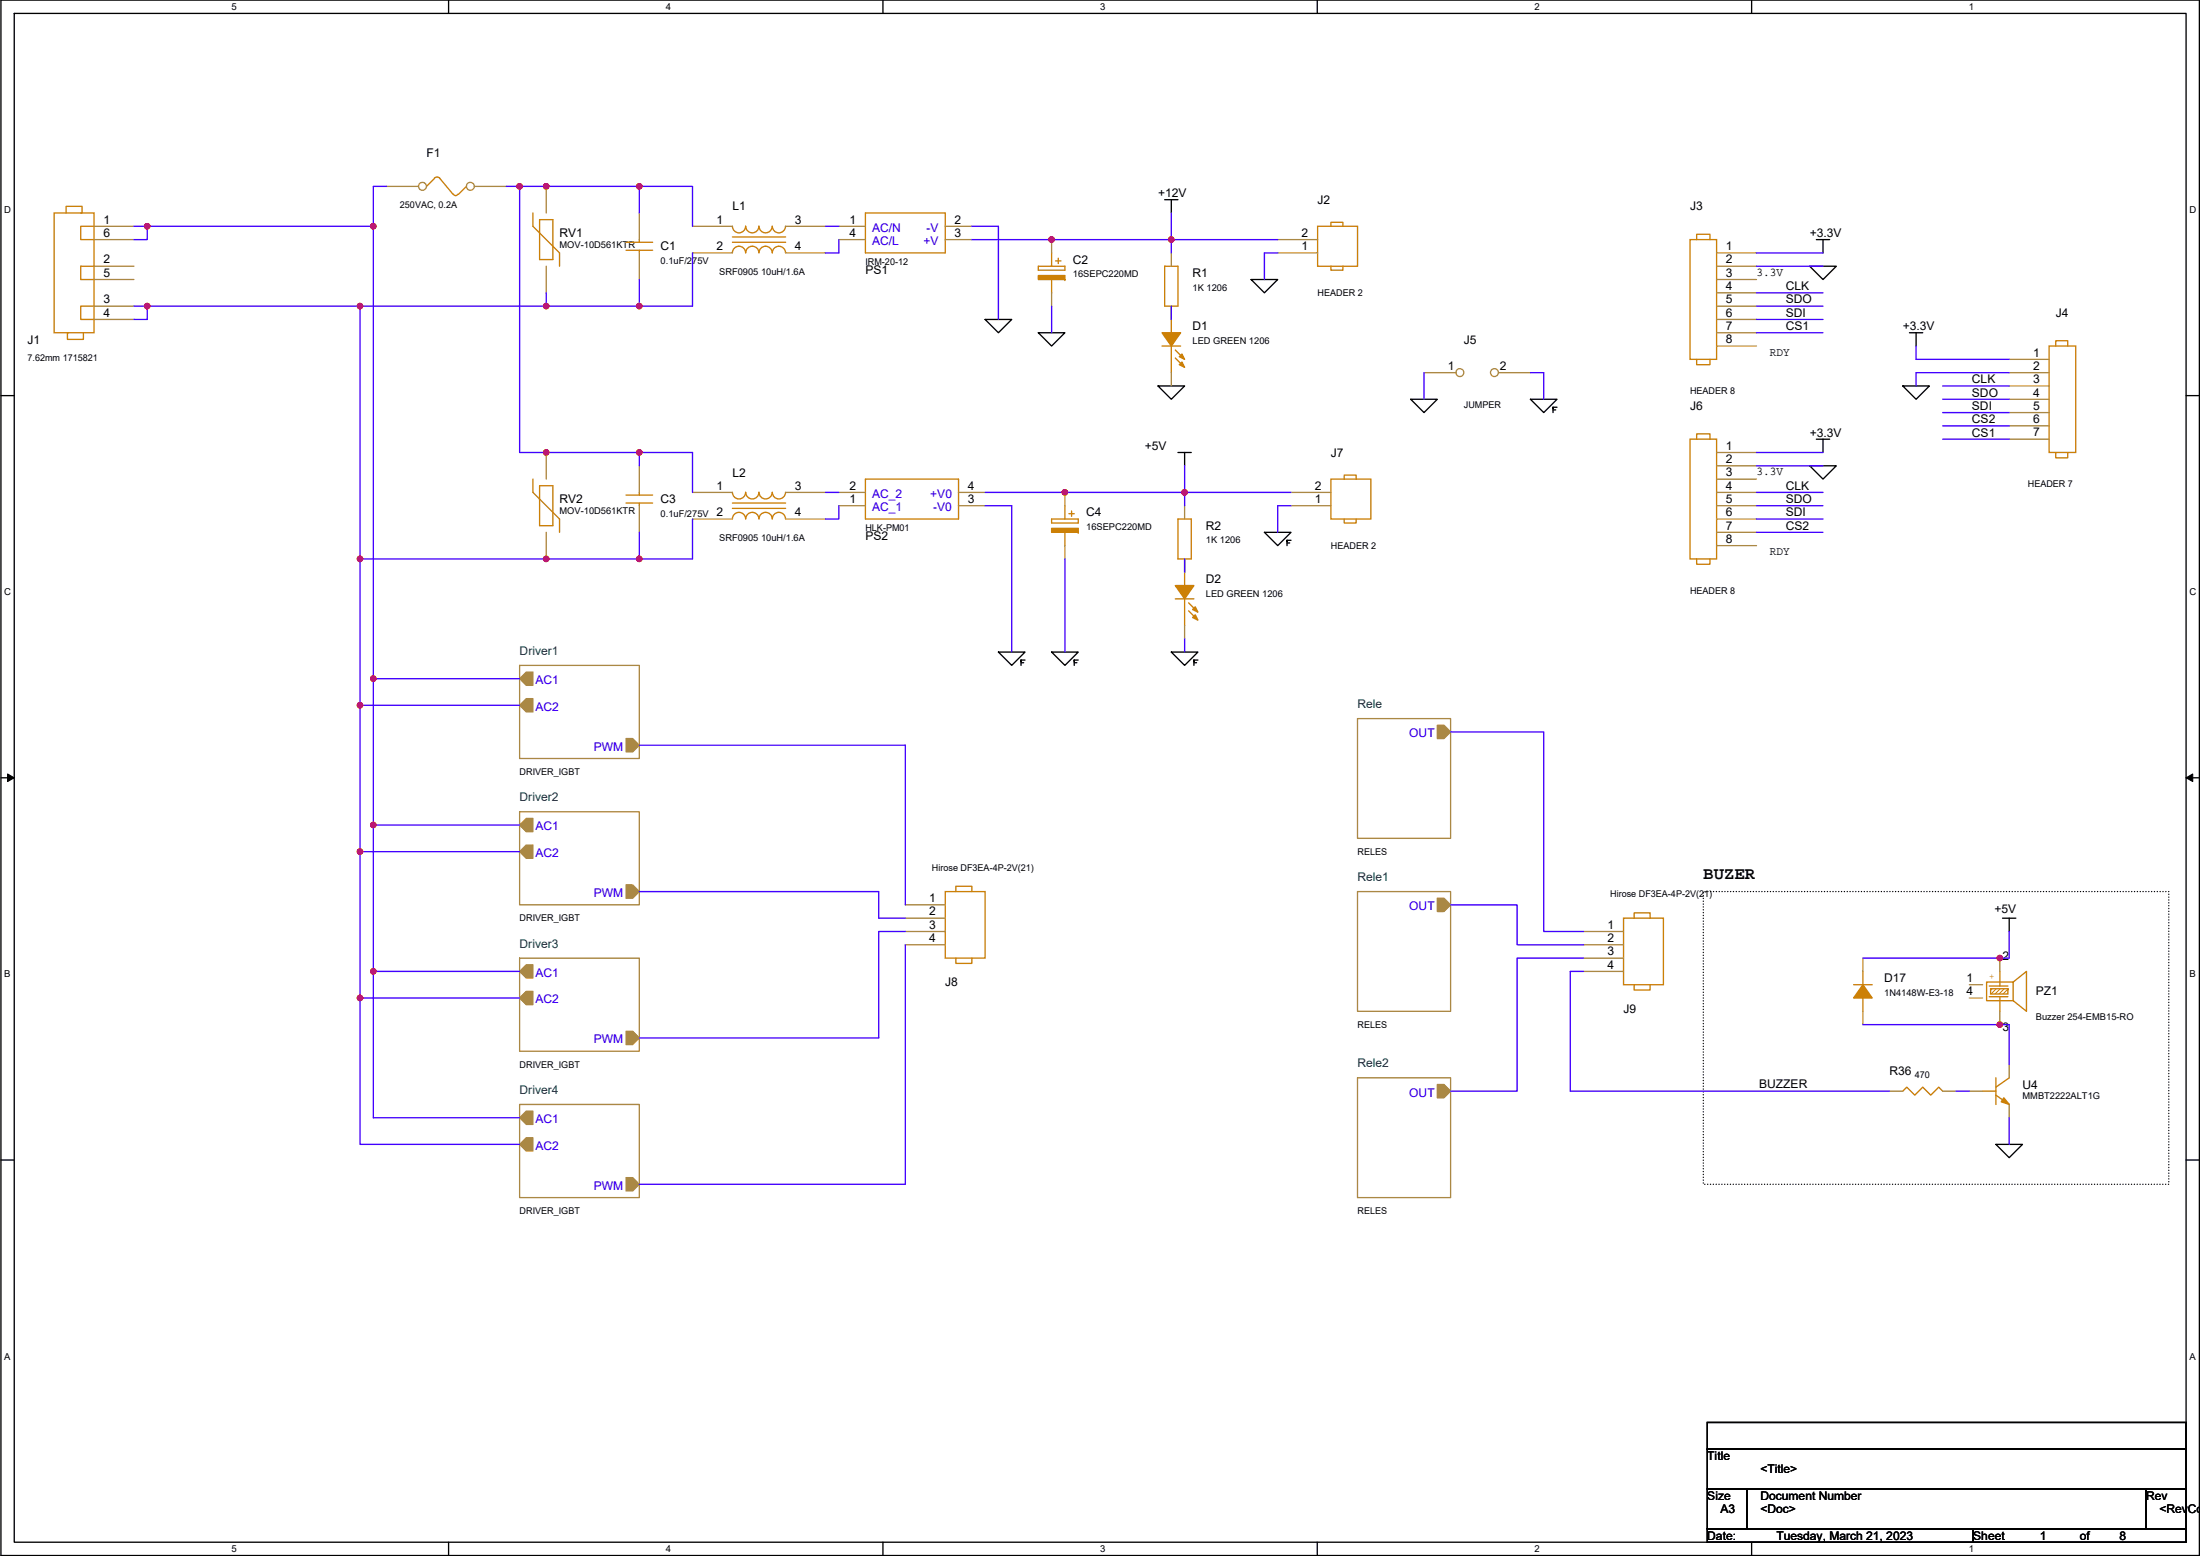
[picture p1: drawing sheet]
<svg xmlns="http://www.w3.org/2000/svg" width="420mm" height="297mm" viewBox="0 0 420 297" stroke-linecap="round" stroke-linejoin="round" font-family="sans-serif">
<path d="M.2 0h419.8v296.9h-419.8zM2.7 2.6h414.8v291.8h-414.8z" fill="none" stroke="#000" stroke-width=".25"/>
<g fill="#fff">
<path d="M44.2 .3h1v2h-1z"/>
<path d="M44.2 294.7h1v2h-1z"/>
</g>
<path d="M85.7 0v2.6M85.7 294.4v2.5" fill="none" stroke="#000" stroke-width=".25"/>
<g fill="#fff">
<path d="M127.1 .3h1v2h-1z"/>
<path d="M127.1 294.7h1v2h-1z"/>
</g>
<path d="M168.6 0v2.6M168.6 294.4v2.5" fill="none" stroke="#000" stroke-width=".25"/>
<g fill="#fff">
<path d="M210.1 .3h1v2h-1z"/>
<path d="M210.1 294.7h1v2h-1z"/>
</g>
<path d="M251.6 0v2.6M251.6 294.4v2.5" fill="none" stroke="#000" stroke-width=".25"/>
<g fill="#fff">
<path d="M293 .3h1v2h-1z"/>
<path d="M293 294.7h1v2h-1z"/>
</g>
<path d="M334.5 0v2.6M334.5 294.4v2.5" fill="none" stroke="#000" stroke-width=".25"/>
<g fill="#fff">
<path d="M376 .3h1v2h-1z"/>
<path d="M376 294.7h1v2h-1z"/>
<path d="M.8 39h1.3v2.1h-1.3z"/>
<path d="M418.1 39h1.3v2.1h-1.3z"/>
<path d="M.8 112h1.3v2h-1.3z"/>
<path d="M418.1 112h1.3v2h-1.3z"/>
</g>
<path d="M.2 75.5h2.5M417.5 75.5h2.5" fill="none" stroke="#000" stroke-width=".25"/>
<g fill="#fff">
<path d="M.8 185h1.2v2h-1.2z"/>
<path d="M418.1 185h1.2v2h-1.2z"/>
</g>
<path d="M.2 148.5h2.5M417.5 148.5h2.5" fill="none" stroke="#000" stroke-width=".25"/>
<path d="M1.4 147.7l1.3 .8-1.3 .7zM417.5 148.5l1.3-.8v1.5z" fill="#000" stroke="#000" stroke-width=".19"/>
<g fill="#fff">
<path d="M.8 257.9h1.2v2h-1.2z"/>
<path d="M418.1 257.9h1.2v2h-1.2z"/>
</g>
<g fill="none" stroke="#000" stroke-width=".25">
<path d="M222.4 38.1h2.6M223.7 38.1v2.6M238.9 53.4h5.1l-2.5 2.5zM345.6 50.8h5.1l-2.5 2.6zM346.9 45.7h2.5M348.2 45.7v2.6M188.1 61h5.1l-2.5 2.5zM198.3 63.5h5.1l-2.6 2.6zM221.2 73.7h5l-2.5 2.5zM269.4 76.2h5.1l-2.5 2.6zM292.3 76.2h5.1l-2.6 2.6zM296.6 77.7h.8"/>
<path d="M296.6 78v-.3v1.1M296.6 78.3h.5M363.4 73.7h5.1l-2.6 2.5zM364.7 63.5h2.5M365.9 63.5v2.6M225 86.4h2.5M226.2 86.4v2.5M345.6 88.9h5.1l-2.5 2.6zM346.9 83.8h2.5M348.2 83.8v2.6M241.5 101.6h5.1l-2.6 2.6zM245.8 103.1h.8"/>
<path d="M245.8 103.4v-.3v1.1M245.8 103.7h.5M190.7 124.5h5.1l-2.6 2.5zM195 126h.8M195 126.3v-.3v1M195 126.5h.5M200.8 124.5h5.1l-2.5 2.5zM205.2 126h.7M205.2 126.3v-.3v1M205.2 126.5h.5M223.7 124.5h5.1l-2.6 2.5zM228 126h.8"/>
<path d="M228 126.3v-.3v1M228 126.5h.5M382.4 175.3h2.6M383.7 175.3v2.5M381.2 218.5h5.1l-2.6 2.5zM.2 221.4h2.5M417.5 221.4h2.5M326.1 271.5h91.4v5.1h-91.4zM326.1 276.6h91.4v7.6h-91.4zM326.1 291.9h50.8v2.5h-50.8zM326.1 284.2h7.6v7.7h-7.6zM333.7 284.2h76.2v7.7h-76.2z"/>
<path d="M376.9 291.9h40.6v2.5h-40.6zM409.9 284.2h7.6v7.7h-7.6z"/>
</g>
<path d="M325.3 170.2h88.9v55.9h-88.9z" fill="none" stroke="#000" stroke-width=".25" stroke-dasharray="0 .5"/>
<path d="M83 34.1l-1.5 1.5M84 34.1l2.5 3M84 34l-.5-.2-.6 .2M87.5 37.1l-.5 .2-.4-.2M89.1 35.6l-1.5 1.5" fill="none" stroke="#cc8006" stroke-width=".25"/>
<circle cx="80.7" cy="35.6" r=".76" fill="#fff" stroke="#a84" stroke-width=".25"/>
<path d="M73.8 35.6h6.1" fill="none" stroke="#a84" stroke-width=".25"/>
<circle cx="89.8" cy="35.6" r=".76" fill="#fff" stroke="#a84" stroke-width=".25"/>
<g fill="none" stroke="#a84" stroke-width=".25">
<path d="M90.6 35.6h6.1M104.3 35.6v5.1M104.3 50.8v5.1M132.3 43.2h7.6M132.3 48.3h7.6M150 43.2h7.7M150 48.3h7.7M223.7 48.3v2.5M223.7 58.4v2.6zM244 48.3h7.6M244 45.7h7.6M327.8 48.3h7.7"/>
<path d="M327.8 50.8h7.7M327.8 53.4h7.7M327.8 55.9h7.7M327.8 58.4h7.7M223.7 71.1v2.6M327.8 61h7.7M327.8 63.5h7.7M327.8 66.1h7.7M383.7 68.6h7.6M383.7 71.1h7.6M383.7 73.7h7.6M383.7 76.2h7.6"/>
<path d="M383.7 78.8h7.6M104.3 86.4v5.1M246.6 96.5h7.6M246.6 94h7.6M383.7 81.3h7.6M383.7 83.8h7.6M104.3 101.6v5.1M226.2 106.7v2.5M226.2 119.4v2.5M172.9 172.7h7.6M172.9 175.3h7.6M172.9 177.8h7.6"/>
<path d="M172.9 180.4h7.6M355.8 193.1v2.5M355.8 182.9v2.5"/>
</g>
<g fill="none" stroke="#cc8006" stroke-width=".25">
<path d="M101.8 40.7v2.5l5.1 5.1v2.5M103 41.9h2.6v7.7h-2.6zM139.9 43.2a1.26 1.26 0 0 0 1.2 1.3 1.26 1.26 0 0 0 1.3-1.3M139.9 45.2h10.1M139.9 46.2h10.1M142.4 48.3a1.26 1.26 0 0 0-1.3-1.3 1.26 1.26 0 0 0-1.2 1.3M142.4 43.2a1.26 1.26 0 0 0 1.3 1.3 1.26 1.26 0 0 0 1.2-1.3 1.27 1.27 0 0 0 1.3 1.3 1.27 1.27 0 0 0 1.3-1.3 1.27 1.27 0 0 0 1.2 1.3 1.27 1.27 0 0 0 1.3-1.3M150 48.3a1.26 1.26 0 0 0-1.2-1.3 1.26 1.26 0 0 0-1.3 1.3 1.27 1.27 0 0 0-1.3-1.3 1.27 1.27 0 0 0-1.2 1.3 1.27 1.27 0 0 0-1.3-1.3 1.27 1.27 0 0 0-1.3 1.3M222.4 50.8h2.6v7.6h-2.6zM251.6 43.2h7.7v7.6h-7.7zM254.2 43.2v-.8h2.3v.8M254.2 50.8v.8h2.3v-.8"/>
<path d="M322.8 45.7h5v22.9h-5zM324 45.7v-1h2.6v1M221.9 66.1h3.6M223.7 61v2.5M223.7 66.1v5M224.5 66.8l1.5 1.5M224.5 68.3l1.5 1.6M324 68.6v1h2.6v-1M391.3 66.1h5.1v20.3h-5.1zM392.6 66.1v-1.1h2.3v1.1M101.8 91.5v2.5l5.1 5.1v2.5M103 92.7h2.6v7.7h-2.6z"/>
<path d="M254.2 91.5h7.6v7.6h-7.6zM256.7 91.5v-.8h2.3v.8M256.7 99.1v.7h2.3v-.7M392.6 86.4v1h2.3v-1M224.5 114.3h3.5M226.2 109.2v2.6M226.2 114.3v5.1M227 115.1l1.5 1.5M227 116.6l1.5 1.5M180.5 170.2h7.6v12.7h-7.6zM182.6 170.2v-1h3v1M182.6 182.9v1h3v-1"/>
<path d="M354 188h3.6M355.8 190.5v2.6M355.8 185.4v2.6M379.9 188.2h3.6M384.5 187.5l2.5-2.1v7.7l-2.5-2.1v-3.5h-5.1v3.5h5.1"/>
</g>
<g fill="#cc8006" stroke="#cc8006" stroke-width=".25">
<path d="M224.5 111.8h3.5l-1.8 2.5z" fill-rule="evenodd"/>
<path d="M228.3 117.4l.5 1-1-.5z" fill-rule="evenodd"/>
<path d="M228.3 115.8l.5 1.1-1-.5z" fill-rule="evenodd"/>
<path d="M355.8 188l1.8 2.5h-3.6z" fill-rule="evenodd"/>
<path d="M221.9 63.5h3.6l-1.8 2.6z" fill-rule="evenodd"/>
<path d="M225.7 69.1l.5 1-1-.5z" fill-rule="evenodd"/>
<path d="M225.7 67.6l.5 1-1-.5z" fill-rule="evenodd"/>
</g>
<path d="M380.2 188.7h3.3v1.1h-3.3z" fill="#fff"/>
<path d="M380.2 188.7v1.1h3.3v-1.1z" fill-rule="evenodd" fill="#cc8006" stroke="#cc8006" stroke-width=".25"/>
<path d="M119.6 96h5M119.6 94.5h5M122.1 96v.5M122.1 94v.5M322.8 83.8h5v22.9h-5zM324 83.8v-1h2.6v1M324 106.7v1h2.6v-1M379.9 190.3h3.6M381.9 185.4v2.8M381.9 190.3v2.8" fill="none" stroke="#cc8006" stroke-width=".25"/>
<g fill="none" stroke="#a84" stroke-width=".25">
<path d="M122.1 96.5v5.1M122.1 88.9v5.1M327.8 86.4h7.7M327.8 88.9h7.7M327.8 91.5h7.7M327.8 94h7.7M327.8 96.5h7.7M327.8 99.1h7.7M327.8 101.6h7.7M327.8 104.2h7.7M376.1 190.5h2.5M376.1 188h2.5"/>
<path d="M381.9 182.9v2.5M381.9 193.1v2.5"/>
</g>
<circle cx="278.8" cy="71.1" r=".76" fill="#fff" stroke="#a84" stroke-width=".25"/>
<path d="M272 71.1h6.1" fill="none" stroke="#a84" stroke-width=".25"/>
<circle cx="285.4" cy="71.1" r=".76" fill="#fff" stroke="#a84" stroke-width=".25"/>
<g fill="none" stroke="#a84" stroke-width=".25">
<path d="M18 43.2h7.6M18 45.7h7.6M18 50.8h7.6M18 53.4h7.6M18 58.4h7.6M122.1 48.3v5.1M122.1 40.7v5M160.2 43.2h5.1M160.2 45.7h5.1M180.5 43.2h5.1M180.5 45.7h5.1M200.8 45.7v2.6"/>
<path d="M200.8 55.9v2.5M18 61h7.6M286.2 71.1h6.1M132.3 94h7.6M132.3 99.1h7.6M150 94h7.7M150 99.1h7.7M160.2 96.5h5.1M160.2 94h5.1M183.1 96.5h5M183.1 94h5M203.4 94v2.5"/>
<path d="M226.2 96.5v2.6M203.4 104.2v2.5M226.2 106.7v2.5M99.2 127h22.9v17.8h-22.9zM259.3 137.2h17.7v22.8h-17.7zM99.2 155h22.9v17.7h-22.9zM259.3 170.2h17.7v22.9h-17.7zM302.4 177.8h7.7M99.2 182.9h22.9v17.8h-22.9zM302.4 180.4h7.7M302.4 182.9h7.7M302.4 185.4h7.7"/>
<path d="M99.2 210.8h22.9v17.8h-22.9zM259.3 205.8h17.7v22.8h-17.7zM360.9 208.3h2.5M371 208.3h2.6M376.1 208.3h2.5M383.7 210.8v2.6M383.7 203.2v2.6"/>
</g>
<g fill="none" stroke="#cc8006" stroke-width=".25">
<path d="M10.3 40.7h7.7v22.8h-7.7zM12.6 40.7v-1.3h3.1v1.3h-.3M18 43.2h-2.6v2.5h2.6M18 50.8h-2.6v2.6h2.6M18 58.4h-2.6v2.6h2.6M119.6 47.8h5M119.6 46.2h5M122.1 47.8v.5M122.1 45.7v.5M165.3 40.7h15.2v7.6h-15.2zM198.3 50.8h5.1v.8h-5.1zM200.8 48.3v2.5"/>
<path d="M200.8 53.4v2.5M201.6 49.8h1M202.1 49.3v1M13.1 63.5h-.2v1.3h3v-1.3M139.9 99.1a1.26 1.26 0 0 1 1.2-1.3 1.26 1.26 0 0 1 1.3 1.3M139.9 94a1.26 1.26 0 0 0 1.2 1.3 1.26 1.26 0 0 0 1.3-1.3M139.9 96h10.1M139.9 97h10.1M142.4 99.1a1.27 1.27 0 0 1 1.3-1.3 1.27 1.27 0 0 1 1.3 1.3 1.27 1.27 0 0 1 1.2-1.3 1.27 1.27 0 0 1 1.3 1.3 1.26 1.26 0 0 1 1.3-1.3 1.26 1.26 0 0 1 1.2 1.3M142.4 94a1.26 1.26 0 0 0 1.3 1.3 1.26 1.26 0 0 0 1.2-1.3 1.27 1.27 0 0 0 1.3 1.2 1.27 1.27 0 0 0 1.3-1.2 1.27 1.27 0 0 0 1.2 1.2 1.27 1.27 0 0 0 1.3-1.2M165.3 91.5h17.8v7.6h-17.8zM200.8 99.1h5.1v.7h-5.1z"/>
<path d="M203.4 96.5v2.6M204.1 98.1h1.1M204.6 97.6v1M225 99.1h2.5v7.6h-2.5zM203.4 101.6v2.6M310.1 175.3h7.6v12.7h-7.6zM312.1 175.3v-1h3v1M312.1 188v1h3v-1M363.4 208.3l.8-.8 1.5 1.6 1.5-1.6 1.5 1.6 1.6-1.6 .7 .8M378.6 208.3h2.6M381.2 205.8v5M381.2 209.1l2.5 1.7"/>
<path d="M383.7 205.8l-2.5 1.7"/>
</g>
<g fill="#cc8006" stroke="#cc8006" stroke-width=".25">
<path d="M200.8 100.9h5.1v.7h-5.1z" fill-rule="evenodd"/>
<path d="M198.3 52.6h5.1v.8h-5.1z" fill-rule="evenodd"/>
<path d="M382.7 209.6l1 1.2-1.5-.5z" fill-rule="evenodd"/>
</g>
<g fill="#a84" stroke="#a84" stroke-width=".25">
<path d="M274.5 138.5h1.3l1.2 1.2-1.2 1.3h-1.3z" fill-rule="evenodd"/>
<path d="M99.2 213.4l1.3-1.3h1.3v2.6h-1.3z" fill-rule="evenodd"/>
<path d="M99.2 218.5l1.3-1.3h1.3v2.5h-1.3z" fill-rule="evenodd"/>
<path d="M119.6 224.8h1.2l1.3 1.3-1.3 1.3h-1.2z" fill-rule="evenodd"/>
<path d="M274.5 171.5h1.3l1.2 1.2-1.2 1.3h-1.3z" fill-rule="evenodd"/>
<path d="M99.2 185.4l1.3-1.2h1.3v2.5h-1.3z" fill-rule="evenodd"/>
<path d="M99.2 190.5l1.3-1.2h1.3v2.5h-1.3z" fill-rule="evenodd"/>
<path d="M119.6 196.9h1.2l1.3 1.2-1.3 1.3h-1.2z" fill-rule="evenodd"/>
<path d="M99.2 157.5l1.3-1.3h1.3v2.6h-1.3z" fill-rule="evenodd"/>
<path d="M99.2 162.6l1.3-1.3h1.3v2.6h-1.3z" fill-rule="evenodd"/>
<path d="M119.6 168.9h1.2l1.3 1.3-1.3 1.3h-1.2z" fill-rule="evenodd"/>
<path d="M99.2 129.6l1.3-1.3h1.3v2.5h-1.3z" fill-rule="evenodd"/>
<path d="M99.2 134.6l1.3-1.2h1.3v2.5h-1.3z" fill-rule="evenodd"/>
<path d="M119.6 141h1.2l1.3 1.3-1.3 1.2h-1.2z" fill-rule="evenodd"/>
<path d="M274.5 207h1.3l1.2 1.3-1.2 1.3h-1.3z" fill-rule="evenodd"/>
</g>
<g fill="none" stroke="#4200ff" stroke-width=".25">
<path d="M73.8 35.6h-2.5v7.6M96.7 35.6h2.5v50.8h22.9M99.2 35.6h22.9M122.1 35.6h10.2v7.6M122.1 35.6v5.1M25.6 43.2h2.5M25.6 58.4h2.5M28.1 58.4v2.6h-2.5M28.1 58.4h40.7M68.8 58.4h35.5M68.8 58.4v48.3M71.3 43.2v86.4"/>
<path d="M71.3 43.2h-43.2v2.5h-2.5M104.3 58.4h17.8M104.3 55.9v2.5M122.1 53.4v5M132.3 48.3v10.1h-10.2M157.7 43.2h2.5M160.2 45.7v2.6h-2.5M185.6 45.7h38.1M185.6 43.2h5.1v17.8M200.8 58.4v5.1M223.7 58.4v2.6M223.7 45.7h20.3"/>
<path d="M223.7 45.7v2.6M223.7 40.7v5M244 48.3h-2.5v5.1M335.5 58.4h12.7M335.5 48.3h12.7M335.5 50.8h12.7M335.5 55.9h12.7M272 71.1v5.1M292.3 71.1h2.5v5.1M335.5 61h12.7M335.5 63.5h12.7M365.9 66.1v2.5h17.8"/>
<path d="M371 73.7h12.7M371 76.2h12.7M371 78.8h12.7M383.7 71.1h-17.8v2.6M122.1 86.4h10.2v7.6M122.1 86.4v2.5M132.3 99.1v7.6h-10.2M157.7 94h2.5M160.2 96.5v2.6h-2.5M188.1 96.5h5.1v28M188.1 94h38.1M226.2 94h20.4"/>
<path d="M226.2 88.9v5.1M226.2 94v2.5M246.6 96.5h-2.6v5.1M335.5 86.4h12.7M335.5 88.9h12.7M335.5 94h12.7M335.5 96.5h12.7M335.5 99.1h12.7M371 81.3h12.7M371 83.8h12.7M68.8 106.7v27.9h30.4M122.1 106.7h-53.3"/>
<path d="M122.1 101.6v5.1M203.4 106.7v17.8M226.2 106.7v2.5M335.5 101.6h12.7M68.8 134.6v28h30.4M71.3 129.6h27.9M71.3 129.6v27.9h27.9M226.2 121.9v2.6M277 139.7h17.8v38.1h7.6M71.3 157.5v27.9M122.1 142.3h50.8v30.4M68.8 162.6v27.9h30.4"/>
<path d="M122.1 170.2h45.7v5.1h5.1M172.9 177.8h-5.1v20.3h-45.7M277 172.7h12.7v7.7h12.7M383.7 177.8v5.1h-27.9M68.8 190.5v28h30.4M71.3 185.4h27.9M71.3 185.4v28h27.9M172.9 180.4v45.7h-50.8M302.4 182.9h-12.7v25.4h-12.7M302.4 185.4h-2.5v22.9h61M355.8 195.6h27.9v7.6M373.6 208.3h2.5"/>
<path d="M383.7 213.4v5.1"/>
</g>
<g fill="#f00" stroke="#f00" stroke-width=".25">
<circle cx="122.1" cy="35.6" r=".5"/>
<circle cx="104.3" cy="35.6" r=".5"/>
<circle cx="122.1" cy="58.4" r=".5"/>
<circle cx="104.3" cy="58.4" r=".5"/>
<circle cx="71.3" cy="43.2" r=".5"/>
<circle cx="68.7" cy="106.7" r=".5"/>
<circle cx="68.7" cy="58.4" r=".5"/>
<circle cx="122.1" cy="86.4" r=".5"/>
<circle cx="104.3" cy="86.4" r=".5"/>
<circle cx="122.1" cy="106.7" r=".5"/>
<circle cx="104.3" cy="106.7" r=".5"/>
<circle cx="223.7" cy="45.7" r=".5"/>
<circle cx="200.8" cy="45.7" r=".5"/>
<circle cx="71.3" cy="157.5" r=".5"/>
<circle cx="71.3" cy="129.5" r=".5"/>
<circle cx="71.3" cy="185.4" r=".5"/>
<circle cx="68.7" cy="162.6" r=".5"/>
<circle cx="68.7" cy="134.6" r=".5"/>
<circle cx="68.7" cy="190.5" r=".5"/>
<circle cx="28.1" cy="43.2" r=".5"/>
<circle cx="28.1" cy="58.4" r=".5"/>
<circle cx="99.2" cy="35.6" r=".5"/>
<circle cx="226.2" cy="94" r=".5"/>
<circle cx="203.4" cy="94" r=".5"/>
<circle cx="381.9" cy="182.9" r=".5"/>
<circle cx="381.9" cy="195.6" r=".5"/>
</g>
<text font-size="3.3" x="325.3" y="167.9">BUZER</text>
<g font-size="2.3">
<text x="81.5" y="30">F1</text>
<text x="139.9" y="40.2">L1</text>
<text x="221.2" y="37.6">+12V</text>
<text x="251.6" y="38.9">J2</text>
<text x="322.8" y="40.2">J3</text>
<text x="19.7" y="42.7">1</text>
<text x="19.7" y="45.2">6</text>
<text x="106.9" y="45.3">RV1</text>
<text x="126.2" y="47.8">C1</text>
<text x="136.8" y="42.7">1</text>
<text x="136.8" y="47.8">2</text>
<text x="151.8" y="42.7">3</text>
<text x="151.8" y="47.8">4</text>
<text x="162.2" y="42.7">1</text>
<text x="162.2" y="45.2">4</text>
<text x="182.3" y="42.7">2</text>
<text x="182.3" y="45.2">3</text>
<text x="248.6" y="47.8">1</text>
<text x="248.6" y="45.2">2</text>
<text x="329.6" y="47.8">1</text>
<text x="345.6" y="45.3">+3.3V</text>
<text x="19.7" y="50.3">2</text>
<text x="19.7" y="52.8">5</text>
<text x="165.3" y="52.4">PS1</text>
<text x="204.9" y="50.3">C2</text>
<text x="227.8" y="52.9">R1</text>
<text x="329.6" y="50.3">2</text>
<text x="329.6" y="52.8">3</text>
<text x="335.5" y="52.6">3.3V</text>
<text x="19.7" y="57.9">3</text>
<text x="329.6" y="55.4">4</text>
<text x="329.6" y="57.9">5</text>
<text x="341" y="55.4">CLK</text>
<text x="341" y="57.9">SDO</text>
<text x="5.3" y="65.6">J1</text>
<text x="19.7" y="60.5">4</text>
<text x="227.8" y="63">D1</text>
<text x="279.6" y="65.6">J5</text>
<text x="329.6" y="60.5">6</text>
<text x="329.6" y="63">7</text>
<text x="329.6" y="65.5">8</text>
<text x="341" y="60.5">SDI</text>
<text x="341" y="63">CS1</text>
<text x="363.4" y="63">+3.3V</text>
<text x="392.6" y="60.5">J4</text>
<text x="276.5" y="70.6">1</text>
<text x="286.4" y="70.6">2</text>
<text x="338" y="67.9">RDY</text>
<text x="388.3" y="68.1">1</text>
<text x="388.3" y="70.6">2</text>
<text x="376.6" y="73.2">CLK</text>
<text x="376.6" y="75.7">SDO</text>
<text x="388.3" y="73.2">3</text>
<text x="388.3" y="75.7">4</text>
<text x="322.8" y="78.3">J6</text>
<text x="345.6" y="83.4">+3.3V</text>
<text x="376.6" y="78.3">SDI</text>
<text x="376.6" y="80.8">CS2</text>
<text x="376.6" y="83.3">CS1</text>
<text x="388.3" y="78.2">5</text>
<text x="388.3" y="80.8">6</text>
<text x="388.3" y="83.3">7</text>
<text x="218.6" y="85.9">+5V</text>
<text x="254.2" y="87.2">J7</text>
<text x="329.6" y="85.9">1</text>
<text x="329.6" y="88.4">2</text>
<text x="136.8" y="93.5">1</text>
<text x="139.9" y="91">L2</text>
<text x="151.8" y="93.5">3</text>
<text x="162.2" y="93.5">2</text>
<text x="184.8" y="93.5">4</text>
<text x="251.1" y="93.5">2</text>
<text x="329.6" y="90.9">3</text>
<text x="329.6" y="93.5">4</text>
<text x="335.5" y="90.7">3.3V</text>
<text x="341" y="93.5">CLK</text>
<text x="106.9" y="96.1">RV2</text>
<text x="126.2" y="96.1">C3</text>
<text x="136.8" y="98.6">2</text>
<text x="151.8" y="98.6">4</text>
<text x="162.2" y="96">1</text>
<text x="184.8" y="96">3</text>
<text x="207.4" y="98.6">C4</text>
<text x="230.3" y="101.1">R2</text>
<text x="251.1" y="96">1</text>
<text x="329.6" y="96">5</text>
<text x="329.6" y="98.6">6</text>
<text x="329.6" y="101.1">7</text>
<text x="341" y="96">SDO</text>
<text x="341" y="98.6">SDI</text>
<text x="341" y="101.1">CS2</text>
<text x="165.3" y="103.2">PS2</text>
<text x="329.6" y="103.6">8</text>
<text x="338" y="106">RDY</text>
<text x="230.3" y="111.3">D2</text>
<text x="177.5" y="172.2">1</text>
<text x="177.5" y="174.8">2</text>
<text x="177.5" y="177.3">3</text>
<text x="177.5" y="179.8">4</text>
<text x="307" y="177.3">1</text>
<text x="307" y="179.8">2</text>
<text x="380.9" y="174.3">+5V</text>
<text x="307" y="182.4">3</text>
<text x="307" y="184.9">4</text>
<text x="382.5" y="183.2">2</text>
<text x="180.5" y="188.3">J8</text>
<text x="359.8" y="187.5">D17</text>
<text x="375.6" y="190">4</text>
<text x="375.6" y="187.5">1</text>
<text x="388.8" y="190">PZ1</text>
<text x="310.1" y="193.3">J9</text>
<text x="382.5" y="196.9">3</text>
<text x="336" y="207.8">BUZZER</text>
<text x="360.9" y="205.3">R36</text>
<text x="386.3" y="207.8">U4</text>
<text x="326.1" y="278.7">Title</text>
<text x="336.2" y="281.2">&lt;Title&gt;</text>
<text x="326.1" y="286.3">Size</text>
<text x="336.2" y="286.3">Document Number</text>
<text x="409.9" y="286.3">Rev</text>
<text x="326.1" y="293.9">Date:</text>
<text x="328.6" y="288.8">A3</text>
<text x="336.2" y="288.8">&lt;Doc&gt;</text>
<text x="339.3" y="293.9">Tuesday, March 21, 2023</text>
<text x="376.9" y="293.9">Sheet</text>
<text x="389.6" y="293.9">1</text>
<text x="397.2" y="293.9">of</text>
<text x="404.8" y="293.9">8</text>
<text x="412.4" y="288.8">&lt;RevCo</text>
</g>
<g font-size="2.3" fill="#00c">
<text x="166.5" y="44.2">AC/N</text>
<text x="166.5" y="46.8">AC/L</text>
<text x="176.4" y="46.8">+V</text>
<text x="177" y="44.2">-V</text>
<text x="166.5" y="95">AC_2</text>
<text x="177.7" y="95">+V0</text>
<text x="166.5" y="97.6">AC_1</text>
<text x="178.2" y="97.6">-V0</text>
<text x="102.3" y="130.6">AC1</text>
<text x="102.3" y="135.7">AC2</text>
<text x="113.4" y="143.3">PWM</text>
<text x="269.1" y="140.8">OUT</text>
<text x="102.3" y="158.5">AC1</text>
<text x="102.3" y="163.6">AC2</text>
<text x="113.4" y="171.2">PWM</text>
<text x="269.1" y="173.8">OUT</text>
<text x="102.3" y="186.5">AC1</text>
<text x="102.3" y="191.6">AC2</text>
<text x="113.4" y="199.2">PWM</text>
<text x="269.1" y="209.3">OUT</text>
<text x="102.3" y="214.4">AC1</text>
<text x="102.3" y="219.5">AC2</text>
<text x="113.4" y="227.1">PWM</text>
</g>
<g font-size="2.3" fill="#004040">
<text x="99.2" y="125">Driver1</text>
<text x="259.3" y="135.2">Rele</text>
<text x="99.2" y="153">Driver2</text>
<text x="259.3" y="168.2">Rele1</text>
<text x="99.2" y="180.9">Driver3</text>
<text x="259.3" y="203.8">Rele2</text>
<text x="99.2" y="208.8">Driver4</text>
</g>
<g font-size="1.8">
<text x="44.2" y="1.9">5</text>
<text x="127.1" y="1.9">4</text>
<text x="210.1" y="1.9">3</text>
<text x="293" y="1.9">2</text>
<text x="376" y="1.9">1</text>
<text x=".8" y="40.7">D</text>
<text x="76.4" y="39.7">250VAC, 0.2A</text>
<text x="418.1" y="40.7">D</text>
<text x="106.9" y="47.3">MOV-10D561KTR</text>
<text x="126.2" y="50.4">0.1uF/275V</text>
<text x="137.3" y="52.4">SRF0905 10uH/1.6A</text>
<text x="165.3" y="50.6">IRM-20-12</text>
<text x="204.9" y="52.9">16SEPC220MD</text>
<text x="227.8" y="55.5">1K 1206</text>
<text x="251.6" y="56.5">HEADER 2</text>
<text x="227.8" y="65.6">LED GREEN 1206</text>
<text x="5.3" y="68.9">7.62mm 1715821</text>
<text x="279.6" y="77.8">JUMPER</text>
<text x="322.8" y="75.3">HEADER 8</text>
<text x="387.3" y="93">HEADER 7</text>
<text x="106.9" y="98.1">MOV-10D561KTR</text>
<text x="126.2" y="98.6">0.1uF/275V</text>
<text x="165.3" y="101.4">HLK-PM01</text>
<text x="207.4" y="101.2">16SEPC220MD</text>
<text x="137.3" y="103.2">SRF0905 10uH/1.6A</text>
<text x="230.3" y="103.7">1K 1206</text>
<text x="254.2" y="104.7">HEADER 2</text>
<text x=".8" y="113.6">C</text>
<text x="230.3" y="113.9">LED GREEN 1206</text>
<text x="322.8" y="113.4">HEADER 8</text>
<text x="418.1" y="113.6">C</text>
<text x="99.2" y="147.9">DRIVER_IGBT</text>
<text x="178" y="166.2">Hirose DF3EA-4P-2V(21)</text>
<text x="259.3" y="163.2">RELES</text>
<text x="307.5" y="171.3">Hirose DF3EA-4P-2V(21)</text>
<text x="99.2" y="175.9">DRIVER_IGBT</text>
<text x=".8" y="186.6">B</text>
<text x="359.8" y="190.1">1N4148W-E3-18</text>
<text x="418.1" y="186.6">B</text>
<text x="259.3" y="196.2">RELES</text>
<text x="388.8" y="194.6">Buzzer 254-EMB15-RO</text>
<text x="99.2" y="203.8">DRIVER_IGBT</text>
<text x="365.7" y="205.8">470</text>
<text x="386.3" y="209.9">MMBT2222ALT1G</text>
<text x="99.2" y="231.7">DRIVER_IGBT</text>
<text x="259.3" y="231.7">RELES</text>
<text x=".8" y="259.5">A</text>
<text x="418.1" y="259.5">A</text>
<text x="44.2" y="296.3">5</text>
<text x="127.1" y="296.3">4</text>
<text x="210.1" y="296.3">3</text>
<text x="293" y="296.3">2</text>
<text x="376" y="296.3">1</text>
</g>
<text font-size="1.8" fill="#cc8006" x="379.9" y="186.8">+</text>
</svg>
